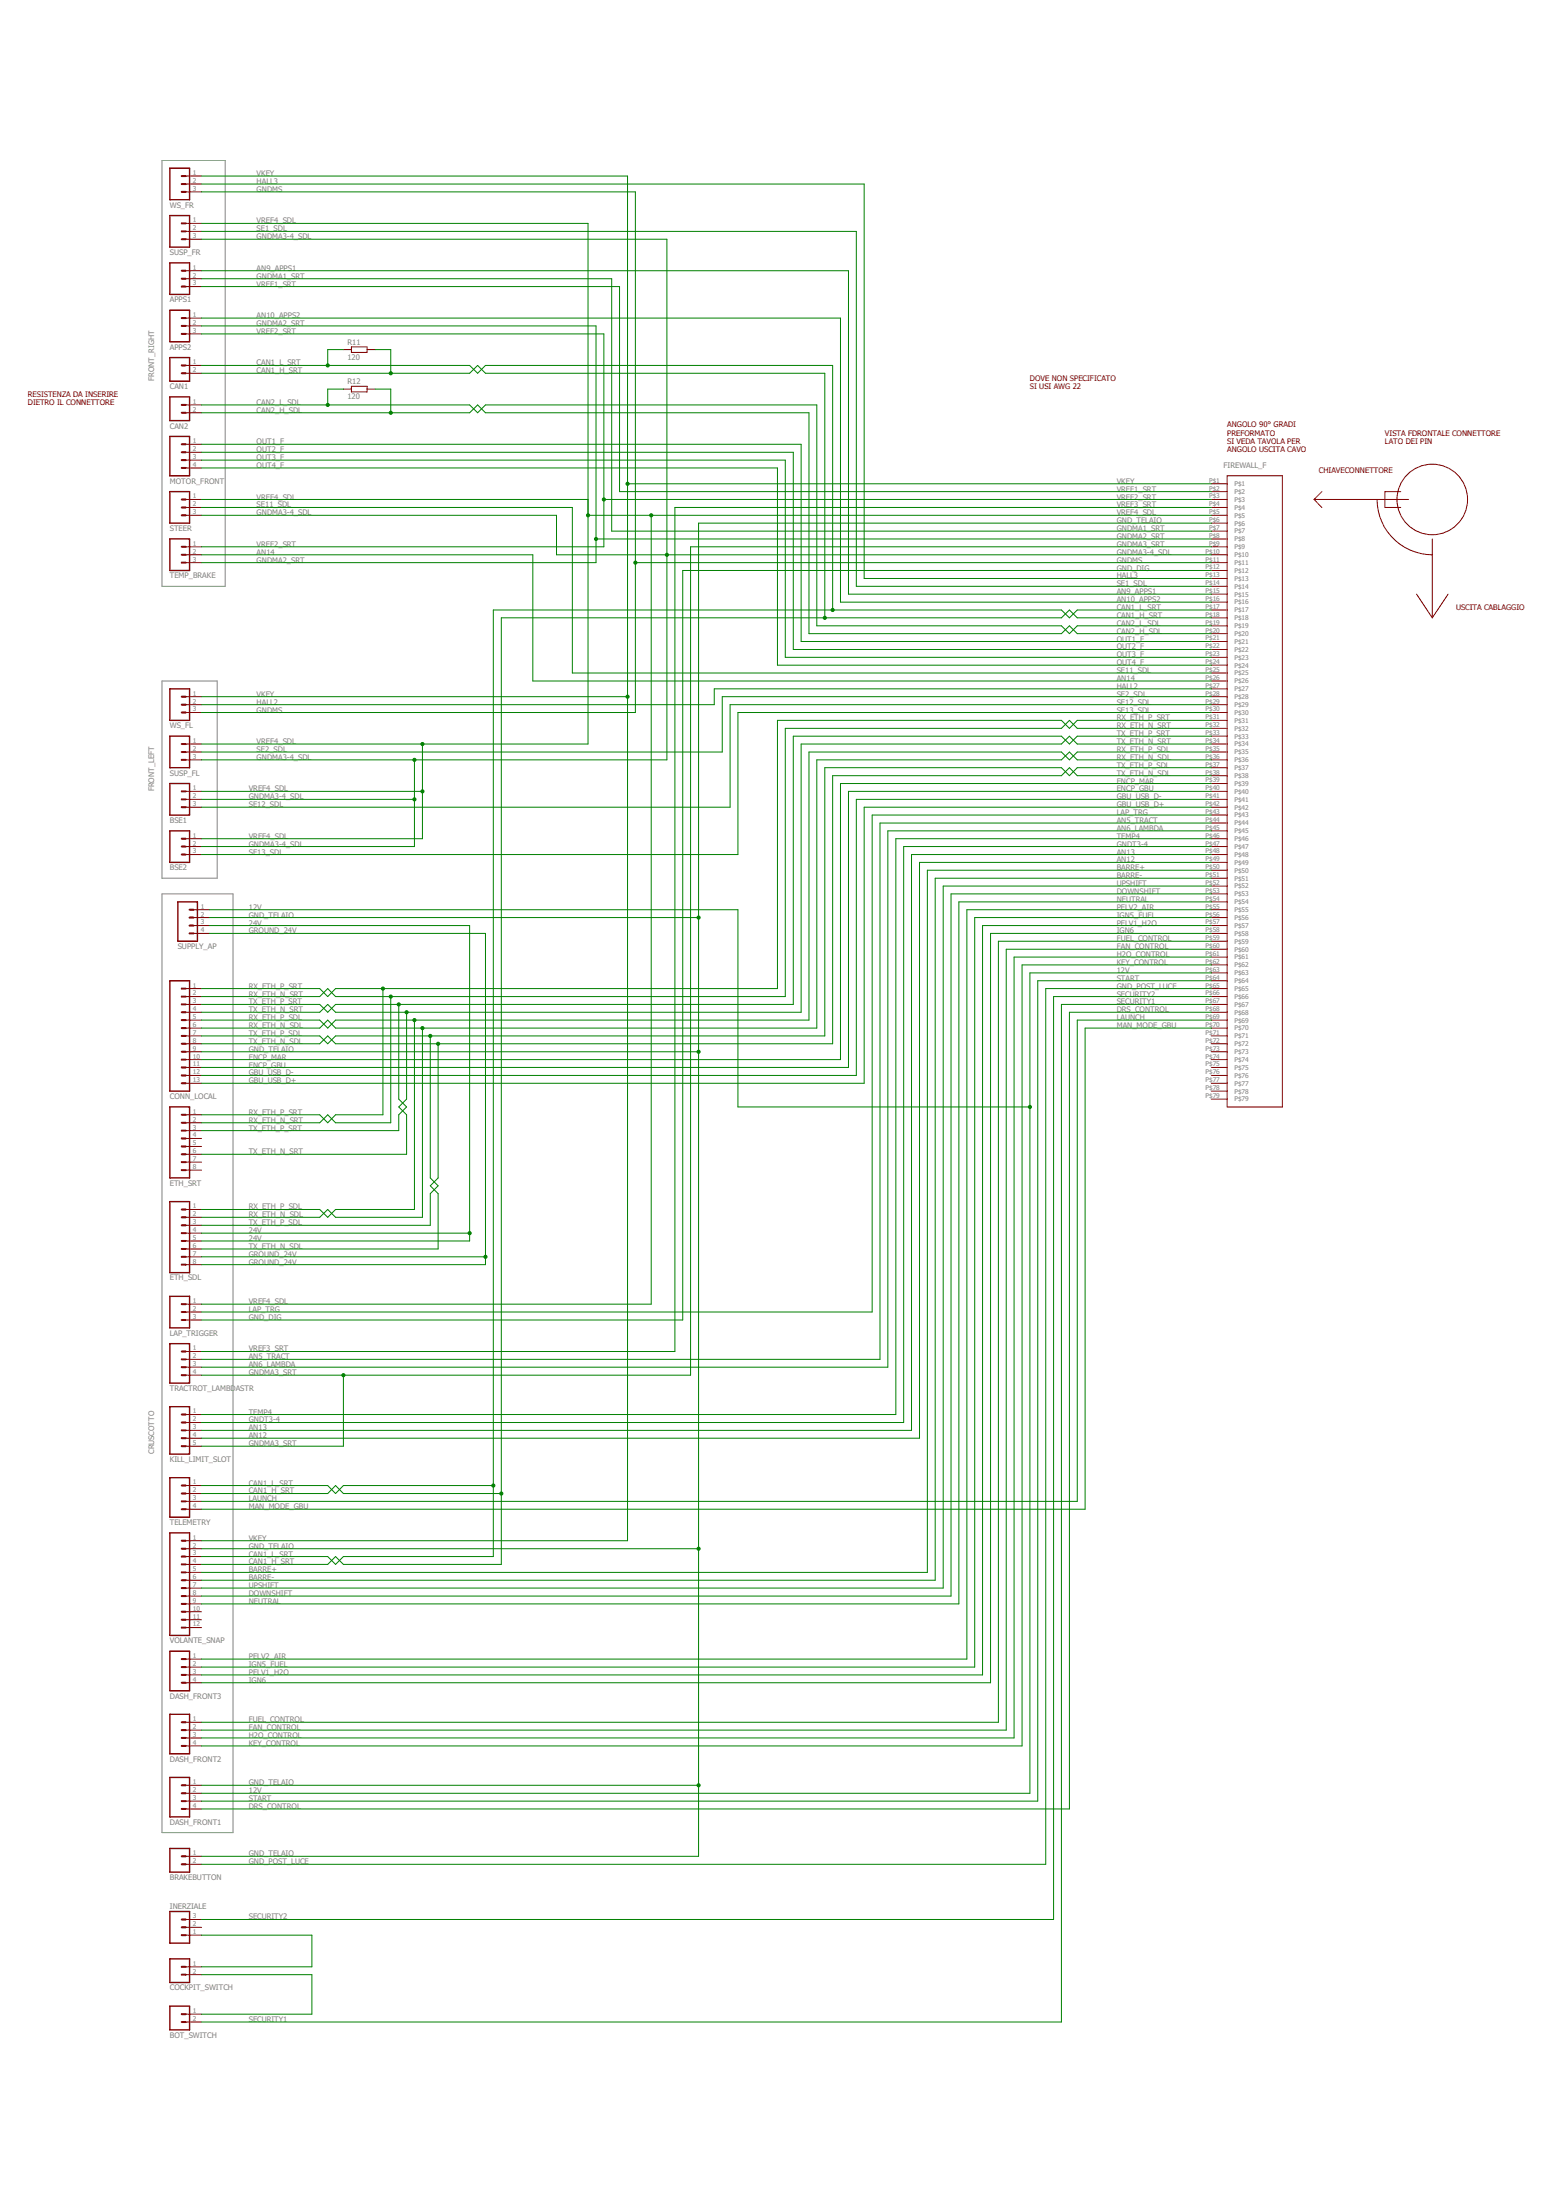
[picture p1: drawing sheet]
<svg xmlns="http://www.w3.org/2000/svg" width="210mm" height="297mm" viewBox="0 0 210 297" stroke-linecap="round" stroke-linejoin="round" font-family="sans-serif">
<path d="M21.9 21.7h8.5v57.5h-8.5zM21.9 91.9h7.4v26.7h-7.4zM21.9 120.7h9.6v126.7h-9.6z" fill="none" stroke="#808080" stroke-width=".13"/>
<g fill="none" stroke="#800000" stroke-width=".13">
<path d="M25.1 23.8h2.1M25.1 24.8h2.1M25.1 25.9h2.1M25.1 30.2h2.1M25.1 31.2h2.1M25.1 32.3h2.1M25.1 36.6h2.1M25.1 37.6h2.1M25.1 38.7h2.1M25.1 42.9h2.1M25.1 44h2.1M25.1 45.1h2.1"/>
<path d="M25.1 49.3h2.1M25.1 50.4h2.1M25.1 60h2.1M25.1 54.7h2.1M25.1 55.7h2.1M46.4 47.2h1M46.4 52.5h1M47.4 46.8h2.2v.8h-2.2zM47.4 52.2h2.2v.7h-2.2zM49.6 47.2h1M49.6 52.5h1M25.1 68.5h2.1"/>
<path d="M25.1 67.4h2.1M25.1 61.1h2.1M25.1 62.1h2.1M25.1 63.2h2.1M25.1 69.6h2.1M25.1 73.8h2.1M25.1 74.9h2.1M25.1 76h2.1M163.5 66.4h2.2M163.5 68.5h2.2M163.5 67.4h2.2M163.5 69.6h2.2"/>
<path d="M163.5 65.3h2.2M163.5 70.6h2.2M163.5 71.7h2.2M163.5 72.8h2.2M163.5 73.8h2.2M163.5 74.9h2.2M163.5 76h2.2M163.5 77h2.2M163.5 78.1h2.2M163.5 79.2h2.2M165.7 64.2h7.4v85.3h-7.4zM177.4 67.4h12.7"/>
<path d="M177.4 67.4l1 1.1M178.4 66.4l-1 1M185.9 67.4a7.5 7.5 0 0 0 7.4 7.5M189.1 66.4h-2.2v2.1h2.2M193.3 72.8v10.6M25.1 94.1h2.1M25.1 95.1h2.1M25.1 96.2h2.1M163.5 94.1h2.2M163.5 95.1h2.2M163.5 96.2h2.2M163.5 80.2h2.2"/>
<path d="M163.5 81.3h2.2M163.5 82.4h2.2M163.5 83.4h2.2M163.5 84.5h2.2M163.5 85.6h2.2M163.5 86.6h2.2M163.5 87.7h2.2M163.5 88.8h2.2M163.5 89.8h2.2M163.5 90.9h2.2M163.5 91.9h2.2M163.5 93h2.2"/>
<path d="M163.5 97.3h2.2M163.5 98.3h2.2M163.5 99.4h2.2M191.2 80.2l2.1 3.2M195.5 80.2l-2.2 3.2M25.1 100.5h2.1M25.1 101.5h2.1M25.1 102.6h2.1M25.1 106.8h2.1M25.1 107.9h2.1M25.1 109h2.1M25.1 113.2h2.1"/>
<path d="M25.1 114.3h2.1M25.1 115.4h2.1M163.5 100.5h2.2M163.5 101.5h2.2M163.5 102.6h2.2M163.5 106.8h2.2M163.5 107.9h2.2M163.5 109h2.2M163.5 113.2h2.2M163.5 114.3h2.2M163.5 115.4h2.2M163.5 103.7h2.2"/>
<path d="M163.5 104.7h2.2M163.5 105.8h2.2M163.5 110h2.2M163.5 111.1h2.2M163.5 112.2h2.2M163.5 116.4h2.2M163.5 117.5h2.2M163.5 118.6h2.2M163.5 119.6h2.2M25.1 133.5h2.1M25.1 134.6h2.1M25.1 135.6h2.1"/>
<path d="M25.1 136.7h2.1M25.1 137.7h2.1M25.1 138.8h2.1M25.1 139.9h2.1M26.1 122.8h2.2M26.1 123.9h2.2M26.1 125h2.2M26.1 126h2.2M163.5 120.7h2.2M163.5 121.8h2.2M163.5 122.8h2.2M163.5 123.9h2.2"/>
<path d="M163.5 125h2.2M163.5 126h2.2M163.5 127.1h2.2M163.5 128.2h2.2M163.5 129.2h2.2M163.5 130.3h2.2M163.5 131.4h2.2M163.5 132.4h2.2M163.5 133.5h2.2M163.5 134.6h2.2M163.5 135.6h2.2M163.5 136.7h2.2"/>
<path d="M163.5 137.7h2.2M163.5 138.8h2.2M163.5 139.9h2.2M25.1 140.9h2.1M25.1 142h2.1M25.1 143.1h2.1M25.1 144.1h2.1M25.1 145.2h2.1M25.1 146.3h2.1M25.1 150.5h2.1M25.1 151.6h2.1M25.1 152.7h2.1"/>
<path d="M25.1 153.7h2.1M25.1 154.8h2.1M25.1 155.9h2.1M25.1 156.9h2.1M25.1 158h2.1M163.5 140.9h2.2M163.5 142h2.2M163.5 143.1h2.2M163.5 144.1h2.2M163.5 145.2h2.2M163.5 146.3h2.2M163.5 147.3h2.2"/>
<path d="M163.5 148.4h2.2M25.1 163.3h2.1M25.1 164.4h2.1M25.1 165.4h2.1M25.1 166.5h2.1M25.1 167.6h2.1M25.1 168.6h2.1M25.1 169.7h2.1M25.1 170.8h2.1M25.1 176.1h2.1M25.1 177.1h2.1M25.1 178.2h2.1"/>
<path d="M25.1 182.5h2.1M25.1 183.5h2.1M25.1 184.6h2.1M25.1 185.7h2.1M25.1 191h2.1M25.1 192.1h2.1M25.1 193.1h2.1M25.1 194.2h2.1M25.1 195.3h2.1M25.1 200.6h2.1M25.1 201.7h2.1M25.1 202.7h2.1"/>
<path d="M25.1 203.8h2.1M25.1 208h2.1M25.1 209.1h2.1M25.1 210.2h2.1M25.1 211.2h2.1M25.1 212.3h2.1M25.1 213.4h2.1M25.1 214.4h2.1M25.1 215.5h2.1M25.1 216.6h2.1M25.1 217.6h2.1M25.1 218.7h2.1"/>
<path d="M25.1 219.8h2.1M25.1 224h2.1M25.1 225.1h2.1M25.1 226.1h2.1M25.1 227.2h2.1M25.1 232.5h2.1M25.1 233.6h2.1M25.1 234.7h2.1M25.1 235.7h2.1M25.1 241h2.1M25.1 242.1h2.1M25.1 243.2h2.1"/>
<path d="M25.1 244.2h2.1M25.1 250.6h2.1M25.1 251.7h2.1M25.1 259.2h2.1M25.1 265.6h2.1M25.1 266.6h2.1M25.1 271.9h2.1M25.1 273h2.1M25.1 261.3h2.1M25.1 260.2h2.1"/>
<circle cx="193.3" cy="67.4" r="4.8"/>
</g>
<g fill="none" stroke="#800000" stroke-width=".19">
<path d="M22.9 22.7h2.7v4.3h-2.7zM22.9 29.1h2.7v4.3h-2.7zM22.9 35.5h2.7v4.3h-2.7zM22.9 41.9h2.7v4.2h-2.7zM22.9 48.3h2.7v3.2h-2.7zM22.9 53.6h2.7v3.2h-2.7zM22.9 58.9h2.7v5.3h-2.7zM22.9 66.4h2.7v4.2h-2.7zM22.9 72.8h2.7v4.2h-2.7zM22.9 93h2.7v4.3h-2.7zM22.9 99.4h2.7v4.3h-2.7zM22.9 105.8h2.7v4.2h-2.7z"/>
<path d="M22.9 112.2h2.7v4.2h-2.7zM22.9 132.4h2.7v14.9h-2.7zM24 121.8h2.6v5.3h-2.6zM22.9 149.5h2.7v9.5h-2.7zM22.9 162.2h2.7v9.6h-2.7zM22.9 175h2.7v4.3h-2.7zM22.9 181.4h2.7v5.3h-2.7zM22.9 189.9h2.7v6.4h-2.7zM22.9 199.5h2.7v5.4h-2.7zM22.9 207h2.7v13.8h-2.7zM22.9 222.9h2.7v5.4h-2.7zM22.9 231.5h2.7v5.3h-2.7z"/>
<path d="M22.9 240h2.7v5.3h-2.7zM22.9 249.6h2.7v3.2h-2.7zM22.9 258.1h2.7v4.3h-2.7zM22.9 264.5h2.7v3.2h-2.7zM22.9 270.9h2.7v3.2h-2.7z"/>
</g>
<g fill="none" stroke="#800000" stroke-width=".28">
<path d="M24.5 25.9h.6M24.5 24.8h.6M24.5 23.8h.6M24.5 32.3h.6M24.5 31.2h.6M24.5 30.2h.6M24.5 38.7h.6M24.5 37.6h.6M24.5 36.6h.6M24.5 45.1h.6M24.5 44h.6M24.5 42.9h.6"/>
<path d="M24.5 50.4h.6M24.5 49.3h.6M24.5 60h.6M24.5 55.7h.6M24.5 54.7h.6M24.5 62.1h.6M24.5 61.1h.6M24.5 63.2h.6M24.5 69.6h.6M24.5 68.5h.6M24.5 67.4h.6M24.5 76h.6"/>
<path d="M24.5 74.9h.6M24.5 73.8h.6M24.5 96.2h.6M24.5 95.1h.6M24.5 94.1h.6M24.5 102.6h.6M24.5 101.5h.6M24.5 100.5h.6M24.5 109h.6M24.5 107.9h.6M24.5 106.8h.6M24.5 115.4h.6"/>
<path d="M24.5 114.3h.6M24.5 113.2h.6M24.5 135.6h.6M24.5 134.6h.6M24.5 133.5h.6M24.5 137.7h.6M24.5 136.7h.6M24.5 138.8h.6M24.5 139.9h.6M25.6 125h.5M25.6 123.9h.5M25.6 122.8h.5"/>
<path d="M25.6 126h.5M24.5 152.7h.6M24.5 151.6h.6M24.5 150.5h.6M24.5 154.8h.6M24.5 153.7h.6M24.5 155.9h.6M24.5 156.9h.6M24.5 158h.6M24.5 140.9h.6M24.5 142h.6M24.5 143.1h.6"/>
<path d="M24.5 144.1h.6M24.5 145.2h.6M24.5 146.3h.6M24.5 165.4h.6M24.5 164.4h.6M24.5 163.3h.6M24.5 167.6h.6M24.5 166.5h.6M24.5 168.6h.6M24.5 169.7h.6M24.5 170.8h.6M24.5 178.2h.6"/>
<path d="M24.5 177.1h.6M24.5 176.1h.6M24.5 184.6h.6M24.5 183.5h.6M24.5 182.5h.6M24.5 185.7h.6M24.5 193.1h.6M24.5 192.1h.6M24.5 191h.6M24.5 195.3h.6M24.5 194.2h.6M24.5 202.7h.6"/>
<path d="M24.5 201.7h.6M24.5 200.6h.6M24.5 203.8h.6M24.5 210.2h.6M24.5 209.1h.6M24.5 208h.6M24.5 212.3h.6M24.5 211.2h.6M24.5 213.4h.6M24.5 214.4h.6M24.5 215.5h.6M24.5 216.6h.6"/>
<path d="M24.5 217.6h.6M24.5 218.7h.6M24.5 219.8h.6M24.5 226.1h.6M24.5 225.1h.6M24.5 224h.6M24.5 227.2h.6M24.5 234.7h.6M24.5 233.6h.6M24.5 232.5h.6M24.5 235.7h.6M24.5 243.2h.6"/>
<path d="M24.5 242.1h.6M24.5 241h.6M24.5 244.2h.6M24.5 251.7h.6M24.5 250.6h.6M24.5 259.2h.6M24.5 266.6h.6M24.5 265.6h.6M24.5 273h.6M24.5 271.9h.6M24.5 260.2h.6M24.5 261.3h.6"/>
</g>
<g fill="none" stroke="#008000" stroke-width=".13">
<path d="M27.2 23.8h57.5v184.2h-57.5M27.2 38.7h56.4v27.7h79.9M27.2 30.2h52.2v70.3h-52.2M27.2 32.3h62.8v70.3h-62.8M27.2 25.9h58.6v70.3h-58.6M27.2 37.6h55.4v34.1h80.9M27.2 24.8h89.4v53.3h46.9M27.2 31.2h88.4v48h47.9M27.2 36.6h87.3v43.6h49M27.2 44h53.3v32h-53.3M27.2 45.1h54.3v28.7h-54.3M27.2 49.3h36.2l1.1 1.1 1-1.1h46.9v33.1"/>
<path d="M27.2 50.4h36.2l1.1-1.1 1 1.1h45.8v33M27.2 54.7h36.2l1.1 1 1-1h44.8v29.8h33l1.1 1.1 1-1.1h18.1M27.2 55.7h36.2l1.1-1 1 1h43.7v29.9h34.1l1.1-1.1 1 1.1h18.1M27.2 60h80.9v26.6h55.4M27.2 42.9h86.3v38.4h50M46.4 47.2h-2.2v2.1M46.4 52.5h-2.2v2.2M50.6 47.2h2.1v3.2M50.6 52.5h2.1v3.2M27.2 67.4h52.2M27.2 69.6h47.9v5.3h88.4M27.2 74.9h44.7v17h91.6"/>
<path d="M27.2 68.5h50.1v22.4h86.2M27.2 61.1h79.9v26.6h56.4M27.2 62.1h78.8v26.7h57.5M27.2 63.2h77.7v26.6h58.6M79.4 69.6h84.1M80.5 72.8h83M81.5 67.4h82M84.7 65.3h78.8M85.8 76h77.7M87.9 69.6v106.5h-60.7M163.5 73.8h-70.3v111.9h-66M163.5 68.5h-72.4v114h-63.9"/>
<path d="M163.5 70.6h-69.2v180h-67.1M163.5 77h-71.3v101.2h-65M27.2 94.1h57.5M163.5 94.1h-66v7.4h-70.3M163.5 96.2h-63.9v19.2h-72.4M163.5 82.4h-18.1l-1 1-1.1-1h-76.7v127.8h-20.2l-1.1 1-1.1-1h-17M163.5 83.4h-18.1l-1-1-1.1 1h-75.6v127.8h-21.3l-1.1-1-1.1 1h-17M163.5 99.4h-18.1l-1 1.1-1.1-1.1h-36.2v36.2h-61.8l-1.1 1.1-1-1.1h-16M163.5 98.3h-18.1l-1-1-1.1 1h-37.3v36.3h-60.7l-1.1-1.1-1 1.1h-16M163.5 97.3h-18.1l-1 1-1.1-1h-38.4v36.2h-59.6l-1.1 1.1-1-1.1h-16M163.5 93h-67.1v2.1h-69.2M163.5 95.1h-64.9v13.9h-71.4"/>
<path d="M27.2 106.8h29.8M27.2 107.9h28.7M55.9 102.6v11.7h-28.7M57 100.5v12.7h-29.8M163.5 113.2h-42.6v77.8h-93.7M163.5 100.5h-18.1l-1-1.1-1.1 1.1h-35.2v36.2h-62.8l-1.1-1.1-1 1.1h-16M163.5 106.8h-49v37.3h-87.3M163.5 102.6h-18.1l-1-1.1-1.1 1.1h-33v36.2h-65l-1.1-1.1-1 1.1h-16M163.5 107.9h-47.9v37.3h-88.4M163.5 114.3h-41.5v77.8h-94.8M163.5 109h-46.9v37.3h-89.4M163.5 104.7h-18.1l-1-1-1.1 1h-30.9v36.2h-67.1l-1.1-1-1 1h-16"/>
<path d="M163.5 103.7h-18.1l-1 1-1.1-1h-32v36.2h-66l-1.1 1-1-1h-16M163.5 101.5h-18.1l-1 1.1-1.1-1.1h-34.1v36.2h-63.9l-1.1 1.1-1-1.1h-16M163.5 115.4h-40.5v77.7h-95.8M163.5 105.8h-50v37.3h-86.3M163.5 110h-45.8v67.1h-90.5M163.5 116.4h-39.4v77.8h-96.9M163.5 117.5h-38.3v94.8h-98M163.5 118.6h-37.3v94.8h-99M163.5 119.6h-36.2v94.8h-100.1M163.5 111.1h-44.7v72.4h-91.6M163.5 112.2h-43.7v72.4h-92.6M28.3 123.9h66"/>
<path d="M28.3 122.8h71.3v26.7h39.4M28.3 125h35.1v42.6h-36.2M28.3 126h37.2v44.8h-38.3M51.7 133.5v17h-6.4l-1.1 1.1-1-1.1h-16M52.7 134.6v17h-7.4l-1.1-1.1-1 1.1h-16M53.8 135.6v12.8l1.1 1.1-1.1 1v2.2h-26.6M54.9 136.7v11.7l-1.1 1.1 1.1 1v5.4h-27.7M55.9 137.7v25.6h-10.6l-1.1 1.1-1-1.1h-16M57 138.8v25.6h-11.7l-1.1-1.1-1 1.1h-16M58.1 139.9v19.1l1 1.1-1 1.1v4.2h-30.9M163.5 123.9h-31.9v101.2h-104.4M163.5 133.5h-22.3v118.2h-114"/>
<path d="M163.5 135.6h-20.2v137.4h-116.1M163.5 136.7h-19.1v107.5h-117.2M163.5 137.7h-18.1v65h-118.2M163.5 138.8h-17v65h-119.3M163.5 120.7h-35.1v94.8h-101.2M163.5 121.8h-34.1v94.8h-102.2M163.5 134.6h-21.3v124.6h-115M163.5 122.8h-33v101.2h-103.3M163.5 125h-30.9v101.1h-105.4M163.5 126h-29.8v101.2h-106.5M163.5 128.2h-27.7v105.4h-108.6M163.5 129.2h-26.6v105.5h-109.7"/>
<path d="M163.5 130.3h-25.5v105.4h-110.8M163.5 131.4h-24.5v110.7h-111.8M163.5 132.4h-23.4v110.8h-112.9M163.5 127.1h-28.7v105.4h-107.6M27.2 142h67.1M59.1 140.9v18.1l-1 1.1 1 1.1v7.4h-31.9M27.2 169.7h38.3M27.2 166.5h36.2M46.4 185.7v9.6h-19.2M27.2 209.1h67.1M27.2 200.6h17l1.1 1.1 1.1-1.1h20.2M27.2 201.7h17l1.1-1.1 1.1 1.1h21.3"/>
<path d="M27.2 241h67.1M27.2 261.3h14.9v4.3h-14.9M27.2 266.6h14.9v5.3h-14.9"/>
</g>
<g fill="#008000" stroke="#008000" stroke-width=".13">
<circle cx="84.7" cy="65.3" r=".21"/>
<circle cx="84.7" cy="94.1" r=".21"/>
<circle cx="79.4" cy="69.6" r=".21"/>
<circle cx="57" cy="100.5" r=".21"/>
<circle cx="57" cy="106.8" r=".21"/>
<circle cx="87.9" cy="69.6" r=".21"/>
<circle cx="90" cy="74.9" r=".21"/>
<circle cx="55.9" cy="102.6" r=".21"/>
<circle cx="55.9" cy="107.9" r=".21"/>
<circle cx="85.8" cy="76" r=".21"/>
<circle cx="81.5" cy="67.4" r=".21"/>
<circle cx="94.3" cy="142" r=".21"/>
<circle cx="94.3" cy="209.1" r=".21"/>
<circle cx="94.3" cy="123.9" r=".21"/>
<circle cx="94.3" cy="241" r=".21"/>
<circle cx="80.5" cy="72.8" r=".21"/>
<circle cx="46.4" cy="185.7" r=".21"/>
<circle cx="112.4" cy="82.4" r=".21"/>
<circle cx="66.6" cy="200.6" r=".21"/>
<circle cx="44.2" cy="49.3" r=".21"/>
<circle cx="111.3" cy="83.4" r=".21"/>
<circle cx="67.7" cy="201.7" r=".21"/>
<circle cx="52.7" cy="50.4" r=".21"/>
<circle cx="44.2" cy="54.7" r=".21"/>
<circle cx="52.7" cy="55.7" r=".21"/>
<circle cx="51.7" cy="133.5" r=".21"/>
<circle cx="53.8" cy="135.6" r=".21"/>
<circle cx="54.9" cy="136.7" r=".21"/>
<circle cx="55.9" cy="137.7" r=".21"/>
<circle cx="57" cy="138.8" r=".21"/>
<circle cx="58.1" cy="139.9" r=".21"/>
<circle cx="59.1" cy="140.9" r=".21"/>
<circle cx="52.7" cy="134.6" r=".21"/>
<circle cx="139" cy="149.5" r=".21"/>
<circle cx="65.5" cy="169.7" r=".21"/>
<circle cx="63.4" cy="166.5" r=".21"/>
</g>
<g font-size="1" fill="#808080">
<text x="34.6" y="23.8">VKEY</text>
<text x="22.9" y="28">WS_FR</text>
<text x="34.6" y="25.9">GNDMS</text>
<text x="34.6" y="24.8">HALL3</text>
<text x="22.9" y="34.4">SUSP_FR</text>
<text x="34.6" y="30.2">VREF4_SDL</text>
<text x="34.6" y="32.3">GNDMA3-4_SDL</text>
<text x="34.6" y="31.2">SE1_SDL</text>
<text x="22.9" y="40.8">APPS1</text>
<text x="34.6" y="38.7">VREF1_SRT</text>
<text x="34.6" y="37.6">GNDMA1_SRT</text>
<text x="34.6" y="36.6">AN9_APPS1</text>
<text x="22.9" y="47.2">APPS2</text>
<text x="34.6" y="45.1">VREF2_SRT</text>
<text x="34.6" y="44">GNDMA2_SRT</text>
<text x="34.6" y="42.9">AN10_APPS2</text>
<text x="46.9" y="46.6">R11</text>
<text x="20.8" y="51.5" transform="rotate(-90 20.8 51.5)">FRONT_RIGHT</text>
<text x="22.9" y="52.5">CAN1</text>
<text x="34.6" y="49.3">CAN1_L_SRT</text>
<text x="34.6" y="50.4">CAN1_H_SRT</text>
<text x="46.9" y="48.6">120</text>
<text x="46.9" y="53.9">120</text>
<text x="46.9" y="51.9">R12</text>
<text x="22.9" y="57.9">CAN2</text>
<text x="34.6" y="54.7">CAN2_L_SDL</text>
<text x="34.6" y="55.7">CAN2_H_SDL</text>
<text x="34.6" y="60">OUT1_F</text>
<text x="22.9" y="65.3">MOTOR_FRONT</text>
<text x="34.6" y="61.1">OUT2_F</text>
<text x="34.6" y="62.1">OUT3_F</text>
<text x="34.6" y="63.2">OUT4_F</text>
<text x="150.7" y="65.3">VKEY</text>
<text x="165.2" y="63.2">FIREWALL_F</text>
<text x="22.9" y="71.7">STEER</text>
<text x="34.6" y="67.4">VREF4_SDL</text>
<text x="34.6" y="69.6">GNDMA3-4_SDL</text>
<text x="34.6" y="68.5">SE11_SDL</text>
<text x="150.7" y="66.4">VREF1_SRT</text>
<text x="150.7" y="69.6">VREF4_SDL</text>
<text x="150.7" y="67.4">VREF2_SRT</text>
<text x="150.7" y="68.5">VREF3_SRT</text>
<text x="150.7" y="70.6">GND_TELAIO</text>
<text x="150.7" y="71.7">GNDMA1_SRT</text>
<text x="34.6" y="73.8">VREF2_SRT</text>
<text x="34.6" y="76">GNDMA2_SRT</text>
<text x="34.6" y="74.9">AN14</text>
<text x="150.7" y="74.9">GNDMA3-4_SDL</text>
<text x="150.7" y="76">GNDMS</text>
<text x="150.7" y="72.8">GNDMA2_SRT</text>
<text x="150.7" y="73.8">GNDMA3_SRT</text>
<text x="150.7" y="77">GND_DIG</text>
<text x="22.9" y="78.1">TEMP_BRAKE</text>
<text x="150.7" y="78.1">HALL3</text>
<text x="150.7" y="79.2">SE1_SDL</text>
<text x="150.7" y="82.4">CAN1_L_SRT</text>
<text x="150.7" y="83.4">CAN1_H_SRT</text>
<text x="150.7" y="80.2">AN9_APPS1</text>
<text x="150.7" y="81.3">AN10_APPS2</text>
<text x="150.7" y="84.5">CAN2_L_SDL</text>
<text x="150.7" y="85.6">CAN2_H_SDL</text>
<text x="150.7" y="86.6">OUT1_F</text>
<text x="150.7" y="87.7">OUT2_F</text>
<text x="150.7" y="88.7">OUT3_F</text>
<text x="150.7" y="89.8">OUT4_F</text>
<text x="34.6" y="94.1">VKEY</text>
<text x="34.6" y="95.1">HALL2</text>
<text x="150.7" y="90.9">SE11_SDL</text>
<text x="150.7" y="93">HALL2</text>
<text x="150.7" y="94.1">SE2_SDL</text>
<text x="150.7" y="95.1">SE12_SDL</text>
<text x="150.7" y="91.9">AN14</text>
<text x="22.9" y="98.3">WS_FL</text>
<text x="34.6" y="100.5">VREF4_SDL</text>
<text x="34.6" y="96.2">GNDMS</text>
<text x="34.6" y="101.5">SE2_SDL</text>
<text x="150.7" y="96.2">SE13_SDL</text>
<text x="150.7" y="97.3">RX_ETH_P_SRT</text>
<text x="150.7" y="99.4">TX_ETH_P_SRT</text>
<text x="150.7" y="100.5">TX_ETH_N_SRT</text>
<text x="150.7" y="101.5">RX_ETH_P_SDL</text>
<text x="150.7" y="98.3">RX_ETH_N_SRT</text>
<text x="20.8" y="106.9" transform="rotate(-90 20.8 106.9)">FRONT_LEFT</text>
<text x="22.9" y="104.7">SUSP_FL</text>
<text x="33.6" y="106.9">VREF4_SDL</text>
<text x="33.6" y="107.9">GNDMA3-4_SDL</text>
<text x="34.6" y="102.6">GNDMA3-4_SDL</text>
<text x="150.7" y="102.6">RX_ETH_N_SDL</text>
<text x="150.7" y="103.7">TX_ETH_P_SDL</text>
<text x="150.7" y="104.7">TX_ETH_N_SDL</text>
<text x="150.7" y="105.8">ENCP_MAR</text>
<text x="150.7" y="106.9">ENCP_GBU</text>
<text x="150.7" y="107.9">GBU_USB_D-</text>
<text x="22.9" y="111.1">BSE1</text>
<text x="33.6" y="113.2">VREF4_SDL</text>
<text x="33.6" y="109">SE12_SDL</text>
<text x="150.7" y="109">GBU_USB_D+</text>
<text x="150.7" y="110">LAP_TRG</text>
<text x="150.7" y="111.1">AN5_TRACT</text>
<text x="150.7" y="112.2">AN6_LAMBDA</text>
<text x="150.7" y="113.2">TEMP4</text>
<text x="22.9" y="117.5">BSE2</text>
<text x="33.6" y="114.3">GNDMA3-4_SDL</text>
<text x="33.6" y="115.4">SE13_SDL</text>
<text x="150.7" y="115.4">AN13</text>
<text x="150.7" y="116.4">AN12</text>
<text x="150.7" y="117.5">BARRE+</text>
<text x="150.7" y="118.6">BARRE-</text>
<text x="150.7" y="119.6">UPSHIFT</text>
<text x="150.7" y="114.3">GNDT3-4</text>
<text x="33.6" y="123.9">GND_TELAIO</text>
<text x="33.6" y="122.8">12V</text>
<text x="33.6" y="125">24V</text>
<text x="150.7" y="120.7">DOWNSHIFT</text>
<text x="150.7" y="121.8">NEUTRAL</text>
<text x="150.7" y="122.8">PELV2_AIR</text>
<text x="150.7" y="123.9">IGN5_FUEL</text>
<text x="150.7" y="125">PELV1_H2O</text>
<text x="24" y="128.2">SUPPLY_AP</text>
<text x="33.6" y="126">GROUND_24V</text>
<text x="150.7" y="126">IGN6</text>
<text x="150.7" y="128.2">FAN_CONTROL</text>
<text x="150.7" y="129.2">H2O_CONTROL</text>
<text x="150.7" y="130.3">KEY_CONTROL</text>
<text x="150.7" y="131.4">12V</text>
<text x="150.7" y="127.1">FUEL_CONTROL</text>
<text x="33.6" y="133.5">RX_ETH_P_SRT</text>
<text x="33.6" y="135.6">TX_ETH_P_SRT</text>
<text x="33.6" y="136.7">TX_ETH_N_SRT</text>
<text x="33.6" y="137.7">RX_ETH_P_SDL</text>
<text x="33.6" y="134.5">RX_ETH_N_SRT</text>
<text x="150.7" y="132.4">START</text>
<text x="150.7" y="133.5">GND_POST_LUCE</text>
<text x="150.7" y="134.5">SECURITY2</text>
<text x="150.7" y="135.6">SECURITY1</text>
<text x="150.7" y="136.7">DRS_CONTROL</text>
<text x="150.7" y="137.7">LAUNCH</text>
<text x="33.6" y="142">GND_TELAIO</text>
<text x="33.6" y="138.8">RX_ETH_N_SDL</text>
<text x="33.6" y="139.9">TX_ETH_P_SDL</text>
<text x="33.6" y="140.9">TX_ETH_N_SDL</text>
<text x="33.6" y="143.1">ENCP_MAR</text>
<text x="150.7" y="138.8">MAN_MODE_GBU</text>
<text x="22.9" y="148.4">CONN_LOCAL</text>
<text x="33.6" y="144.1">ENCP_GBU</text>
<text x="33.6" y="145.2">GBU_USB_D-</text>
<text x="33.6" y="146.3">GBU_USB_D+</text>
<text x="33.6" y="150.5">RX_ETH_P_SRT</text>
<text x="33.6" y="152.7">TX_ETH_P_SRT</text>
<text x="33.6" y="155.8">TX_ETH_N_SRT</text>
<text x="33.6" y="151.6">RX_ETH_N_SRT</text>
<text x="22.9" y="160.1">ETH_SRT</text>
<text x="33.6" y="163.3">RX_ETH_P_SDL</text>
<text x="33.6" y="164.4">RX_ETH_N_SDL</text>
<text x="33.6" y="165.4">TX_ETH_P_SDL</text>
<text x="33.6" y="166.5">24V</text>
<text x="33.6" y="167.6">24V</text>
<text x="22.9" y="172.9">ETH_SDL</text>
<text x="33.6" y="168.6">TX_ETH_N_SDL</text>
<text x="33.6" y="169.7">GROUND_24V</text>
<text x="33.6" y="170.8">GROUND_24V</text>
<text x="33.6" y="176.1">VREF4_SDL</text>
<text x="33.6" y="178.2">GND_DIG</text>
<text x="33.6" y="177.1">LAP_TRG</text>
<text x="22.9" y="180.3">LAP_TRIGGER</text>
<text x="33.6" y="182.5">VREF3_SRT</text>
<text x="33.6" y="185.7">GNDMA3_SRT</text>
<text x="33.6" y="183.5">AN5_TRACT</text>
<text x="33.6" y="184.6">AN6_LAMBDA</text>
<text x="22.9" y="187.8">TRACTROT_LAMBDASTR</text>
<text x="33.6" y="191">TEMP4</text>
<text x="20.8" y="196.3" transform="rotate(-90 20.8 196.3)">CRUSCOTTO</text>
<text x="22.9" y="197.4">KILL_LIMIT_SLOT</text>
<text x="33.6" y="195.3">GNDMA3_SRT</text>
<text x="33.6" y="193.1">AN13</text>
<text x="33.6" y="194.2">AN12</text>
<text x="33.6" y="192.1">GNDT3-4</text>
<text x="33.6" y="200.6">CAN1_L_SRT</text>
<text x="33.6" y="201.6">CAN1_H_SRT</text>
<text x="33.6" y="202.7">LAUNCH</text>
<text x="33.6" y="203.8">MAN_MODE_GBU</text>
<text x="22.9" y="205.9">TELEMETRY</text>
<text x="33.6" y="208">VKEY</text>
<text x="33.6" y="209.1">GND_TELAIO</text>
<text x="33.6" y="210.2">CAN1_L_SRT</text>
<text x="33.6" y="211.2">CAN1_H_SRT</text>
<text x="33.6" y="212.3">BARRE+</text>
<text x="33.6" y="213.4">BARRE-</text>
<text x="33.6" y="214.4">UPSHIFT</text>
<text x="33.6" y="215.5">DOWNSHIFT</text>
<text x="22.9" y="221.9">VOLANTE_SNAP</text>
<text x="33.6" y="216.6">NEUTRAL</text>
<text x="33.6" y="224">PELV2_AIR</text>
<text x="33.6" y="225.1">IGN5_FUEL</text>
<text x="33.6" y="226.1">PELV1_H2O</text>
<text x="33.6" y="227.2">IGN6</text>
<text x="22.9" y="229.3">DASH_FRONT3</text>
<text x="33.6" y="233.6">FAN_CONTROL</text>
<text x="33.6" y="232.5">FUEL_CONTROL</text>
<text x="22.9" y="237.9">DASH_FRONT2</text>
<text x="33.6" y="234.7">H2O_CONTROL</text>
<text x="33.6" y="235.7">KEY_CONTROL</text>
<text x="33.6" y="241.1">GND_TELAIO</text>
<text x="33.6" y="242.1">12V</text>
<text x="33.6" y="243.2">START</text>
<text x="33.6" y="244.2">DRS_CONTROL</text>
<text x="22.9" y="246.4">DASH_FRONT1</text>
<text x="33.6" y="250.6">GND_TELAIO</text>
<text x="33.6" y="251.7">GND_POST_LUCE</text>
<text x="22.9" y="253.8">BRAKEBUTTON</text>
<text x="22.9" y="257.8">INERZIALE</text>
<text x="33.6" y="259.2">SECURITY2</text>
<text x="22.9" y="268.7">COCKPIT_SWITCH</text>
<text x="22.9" y="275.1">BOT_SWITCH</text>
<text x="33.6" y="273">SECURITY1</text>
</g>
<g font-size="1" fill="#800000">
<text x="3.8" y="53.5">RESISTENZA DA INSERIRE</text>
<text x="139" y="51.4">DOVE NON SPECIFICATO</text>
<text x="139" y="52.5">SI USI AWG 22</text>
<text x="3.8" y="54.7">DIETRO IL CONNETTORE</text>
<text x="165.7" y="57.7">ANGOLO 90° GRADI</text>
<text x="165.7" y="58.8">PREFORMATO</text>
<text x="165.7" y="59.9">SI VEDA TAVOLA PER</text>
<text x="187" y="58.9">VISTA FDRONTALE CONNETTORE</text>
<text x="187" y="60">LATO DEI PIN</text>
<text x="165.7" y="61.1">ANGOLO USCITA CAVO</text>
<text x="178" y="63.9">CHIAVECONNETTORE</text>
<text x="196.5" y="82.4">USCITA CABLAGGIO</text>
</g>
<g font-size=".9" fill="#808080">
<text x="26" y="23.6">1</text>
<text x="26" y="24.7">2</text>
<text x="26" y="25.8">3</text>
<text x="26" y="30">1</text>
<text x="26" y="31.1">2</text>
<text x="26" y="32.2">3</text>
<text x="26" y="36.4">1</text>
<text x="26" y="37.5">2</text>
<text x="26" y="38.5">3</text>
<text x="26" y="42.8">1</text>
<text x="26" y="43.9">2</text>
<text x="26" y="44.9">3</text>
<text x="26" y="49.2">1</text>
<text x="26" y="50.3">2</text>
<text x="26" y="59.8">1</text>
<text x="26" y="54.5">1</text>
<text x="26" y="55.6">2</text>
<text x="26" y="60.9">2</text>
<text x="26" y="62">3</text>
<text x="26" y="63">4</text>
<text x="163.2" y="65.2">P$1</text>
<text x="166.6" y="65.6">P$1</text>
<text x="26" y="67.3">1</text>
<text x="26" y="68.4">2</text>
<text x="26" y="69.4">3</text>
<text x="163.2" y="66.2">P$2</text>
<text x="163.2" y="67.3">P$3</text>
<text x="163.2" y="68.4">P$4</text>
<text x="163.2" y="69.4">P$5</text>
<text x="163.2" y="70.5">P$6</text>
<text x="163.2" y="71.6">P$7</text>
<text x="166.6" y="66.7">P$2</text>
<text x="166.6" y="67.8">P$3</text>
<text x="166.6" y="68.8">P$4</text>
<text x="166.6" y="69.9">P$5</text>
<text x="166.6" y="71">P$6</text>
<text x="26" y="73.7">1</text>
<text x="26" y="74.8">2</text>
<text x="26" y="75.8">3</text>
<text x="162.7" y="74.8">P$10</text>
<text x="162.7" y="75.8">P$11</text>
<text x="162.7" y="76.9">P$12</text>
<text x="162.7" y="77.9">P$13</text>
<text x="163.2" y="72.6">P$8</text>
<text x="163.2" y="73.7">P$9</text>
<text x="166.6" y="72">P$7</text>
<text x="166.6" y="73.1">P$8</text>
<text x="166.6" y="74.2">P$9</text>
<text x="166.6" y="75.2">P$10</text>
<text x="166.6" y="76.3">P$11</text>
<text x="166.6" y="77.3">P$12</text>
<text x="162.7" y="79">P$14</text>
<text x="162.7" y="80.1">P$15</text>
<text x="162.7" y="81.1">P$16</text>
<text x="162.7" y="82.2">P$17</text>
<text x="162.7" y="83.3">P$18</text>
<text x="166.6" y="78.4">P$13</text>
<text x="166.6" y="79.5">P$14</text>
<text x="166.6" y="80.5">P$15</text>
<text x="166.6" y="81.6">P$16</text>
<text x="166.6" y="82.7">P$17</text>
<text x="166.6" y="83.7">P$18</text>
<text x="162.7" y="84.3">P$19</text>
<text x="162.7" y="85.4">P$20</text>
<text x="162.7" y="86.5">P$21</text>
<text x="162.7" y="87.5">P$22</text>
<text x="162.7" y="88.6">P$23</text>
<text x="162.7" y="89.7">P$24</text>
<text x="166.6" y="84.8">P$19</text>
<text x="166.6" y="85.9">P$20</text>
<text x="166.6" y="86.9">P$21</text>
<text x="166.6" y="88">P$22</text>
<text x="166.6" y="89.1">P$23</text>
<text x="26" y="93.9">1</text>
<text x="26" y="95">2</text>
<text x="162.7" y="90.7">P$25</text>
<text x="162.7" y="91.8">P$26</text>
<text x="162.7" y="92.9">P$27</text>
<text x="162.7" y="93.9">P$28</text>
<text x="162.7" y="95">P$29</text>
<text x="166.6" y="90.1">P$24</text>
<text x="166.6" y="91.2">P$25</text>
<text x="166.6" y="92.3">P$26</text>
<text x="166.6" y="93.3">P$27</text>
<text x="166.6" y="94.4">P$28</text>
<text x="166.6" y="95.5">P$29</text>
<text x="26" y="96.1">3</text>
<text x="26" y="100.3">1</text>
<text x="26" y="101.4">2</text>
<text x="162.7" y="96.1">P$30</text>
<text x="162.7" y="97.1">P$31</text>
<text x="162.7" y="98.2">P$32</text>
<text x="162.7" y="99.2">P$33</text>
<text x="162.7" y="100.3">P$34</text>
<text x="162.7" y="101.4">P$35</text>
<text x="166.6" y="96.5">P$30</text>
<text x="166.6" y="97.6">P$31</text>
<text x="166.6" y="98.6">P$32</text>
<text x="166.6" y="99.7">P$33</text>
<text x="166.6" y="100.8">P$34</text>
<text x="166.6" y="101.8">P$35</text>
<text x="26" y="102.4">3</text>
<text x="26" y="106.7">1</text>
<text x="26" y="107.8">2</text>
<text x="162.7" y="102.4">P$36</text>
<text x="162.7" y="103.5">P$37</text>
<text x="162.7" y="104.6">P$38</text>
<text x="162.7" y="105.6">P$39</text>
<text x="162.7" y="106.7">P$40</text>
<text x="162.7" y="107.8">P$41</text>
<text x="166.6" y="102.9">P$36</text>
<text x="166.6" y="104">P$37</text>
<text x="166.6" y="105">P$38</text>
<text x="166.6" y="106.1">P$39</text>
<text x="166.6" y="107.2">P$40</text>
<text x="26" y="108.8">3</text>
<text x="26" y="113.1">1</text>
<text x="162.7" y="108.8">P$42</text>
<text x="162.7" y="109.9">P$43</text>
<text x="162.7" y="111">P$44</text>
<text x="162.7" y="112">P$45</text>
<text x="162.7" y="113.1">P$46</text>
<text x="166.6" y="108.2">P$41</text>
<text x="166.6" y="109.3">P$42</text>
<text x="166.6" y="110.4">P$43</text>
<text x="166.6" y="111.4">P$44</text>
<text x="166.6" y="112.5">P$45</text>
<text x="166.6" y="113.6">P$46</text>
<text x="26" y="114.2">2</text>
<text x="26" y="115.2">3</text>
<text x="162.7" y="114.2">P$47</text>
<text x="162.7" y="115.2">P$48</text>
<text x="162.7" y="116.3">P$49</text>
<text x="162.7" y="117.4">P$50</text>
<text x="162.7" y="118.4">P$51</text>
<text x="162.7" y="119.5">P$52</text>
<text x="166.6" y="114.6">P$47</text>
<text x="166.6" y="115.7">P$48</text>
<text x="166.6" y="116.8">P$49</text>
<text x="166.6" y="117.8">P$50</text>
<text x="166.6" y="118.9">P$51</text>
<text x="166.6" y="120">P$52</text>
<text x="27.1" y="122.7">1</text>
<text x="27.1" y="123.7">2</text>
<text x="27.1" y="124.8">3</text>
<text x="27.1" y="125.9">4</text>
<text x="162.7" y="120.6">P$53</text>
<text x="162.7" y="121.6">P$54</text>
<text x="162.7" y="122.7">P$55</text>
<text x="162.7" y="123.7">P$56</text>
<text x="162.7" y="124.8">P$57</text>
<text x="162.7" y="125.9">P$58</text>
<text x="166.6" y="121">P$53</text>
<text x="166.6" y="122.1">P$54</text>
<text x="166.6" y="123.1">P$55</text>
<text x="166.6" y="124.2">P$56</text>
<text x="166.6" y="125.3">P$57</text>
<text x="162.7" y="126.9">P$59</text>
<text x="162.7" y="128">P$60</text>
<text x="162.7" y="129.1">P$61</text>
<text x="162.7" y="130.1">P$62</text>
<text x="162.7" y="131.2">P$63</text>
<text x="166.6" y="126.3">P$58</text>
<text x="166.6" y="127.4">P$59</text>
<text x="166.6" y="128.5">P$60</text>
<text x="166.6" y="129.5">P$61</text>
<text x="166.6" y="130.6">P$62</text>
<text x="166.6" y="131.7">P$63</text>
<text x="26" y="133.3">1</text>
<text x="26" y="134.4">2</text>
<text x="26" y="135.5">3</text>
<text x="26" y="136.5">4</text>
<text x="26" y="137.6">5</text>
<text x="162.7" y="132.3">P$64</text>
<text x="162.7" y="133.3">P$65</text>
<text x="162.7" y="134.4">P$66</text>
<text x="162.7" y="135.5">P$67</text>
<text x="162.7" y="136.5">P$68</text>
<text x="162.7" y="137.6">P$69</text>
<text x="166.6" y="132.7">P$64</text>
<text x="166.6" y="133.8">P$65</text>
<text x="166.6" y="134.9">P$66</text>
<text x="166.6" y="135.9">P$67</text>
<text x="166.6" y="137">P$68</text>
<text x="26" y="138.7">6</text>
<text x="26" y="139.7">7</text>
<text x="26" y="140.8">8</text>
<text x="26" y="141.9">9</text>
<text x="26" y="142.9">10</text>
<text x="26" y="144">11</text>
<text x="162.7" y="138.7">P$70</text>
<text x="162.7" y="139.7">P$71</text>
<text x="162.7" y="140.8">P$72</text>
<text x="162.7" y="141.9">P$73</text>
<text x="162.7" y="142.9">P$74</text>
<text x="162.7" y="144">P$75</text>
<text x="166.6" y="138.1">P$69</text>
<text x="166.6" y="139.1">P$70</text>
<text x="166.6" y="140.2">P$71</text>
<text x="166.6" y="141.3">P$72</text>
<text x="166.6" y="142.3">P$73</text>
<text x="166.6" y="143.4">P$74</text>
<text x="26" y="145">12</text>
<text x="26" y="146.1">13</text>
<text x="162.7" y="145">P$76</text>
<text x="162.7" y="146.1">P$77</text>
<text x="162.7" y="147.2">P$78</text>
<text x="162.7" y="148.2">P$79</text>
<text x="166.6" y="144.4">P$75</text>
<text x="166.6" y="145.5">P$76</text>
<text x="166.6" y="146.6">P$77</text>
<text x="166.6" y="147.6">P$78</text>
<text x="166.6" y="148.7">P$79</text>
<text x="26" y="150.4">1</text>
<text x="26" y="151.4">2</text>
<text x="26" y="152.5">3</text>
<text x="26" y="153.6">4</text>
<text x="26" y="154.6">5</text>
<text x="26" y="155.7">6</text>
<text x="26" y="156.8">7</text>
<text x="26" y="157.8">8</text>
<text x="26" y="163.2">1</text>
<text x="26" y="164.2">2</text>
<text x="26" y="165.3">3</text>
<text x="26" y="166.3">4</text>
<text x="26" y="167.4">5</text>
<text x="26" y="168.5">6</text>
<text x="26" y="169.5">7</text>
<text x="26" y="170.6">8</text>
<text x="26" y="175.9">1</text>
<text x="26" y="177">2</text>
<text x="26" y="178.1">3</text>
<text x="26" y="182.3">1</text>
<text x="26" y="183.4">2</text>
<text x="26" y="184.5">3</text>
<text x="26" y="185.5">4</text>
<text x="26" y="190.8">1</text>
<text x="26" y="191.9">2</text>
<text x="26" y="193">3</text>
<text x="26" y="194">4</text>
<text x="26" y="195.1">5</text>
<text x="26" y="200.4">1</text>
<text x="26" y="201.5">2</text>
<text x="26" y="202.6">3</text>
<text x="26" y="203.6">4</text>
<text x="26" y="207.9">1</text>
<text x="26" y="209">2</text>
<text x="26" y="210">3</text>
<text x="26" y="211.1">4</text>
<text x="26" y="212.1">5</text>
<text x="26" y="213.2">6</text>
<text x="26" y="214.3">7</text>
<text x="26" y="215.3">8</text>
<text x="26" y="216.4">9</text>
<text x="26" y="217.5">10</text>
<text x="26" y="218.5">11</text>
<text x="26" y="219.6">12</text>
<text x="26" y="223.9">1</text>
<text x="26" y="224.9">2</text>
<text x="26" y="226">3</text>
<text x="26" y="227.1">4</text>
<text x="26" y="232.4">1</text>
<text x="26" y="233.4">2</text>
<text x="26" y="234.5">3</text>
<text x="26" y="235.6">4</text>
<text x="26" y="240.9">1</text>
<text x="26" y="242">2</text>
<text x="26" y="243">3</text>
<text x="26" y="244.1">4</text>
<text x="26" y="250.5">1</text>
<text x="26" y="251.6">2</text>
<text x="26" y="261.1">1</text>
<text x="26" y="260.1">2</text>
<text x="26" y="259">3</text>
<text x="26" y="265.4">1</text>
<text x="26" y="266.5">2</text>
<text x="26" y="271.8">1</text>
<text x="26" y="272.9">2</text>
</g>
</svg>
